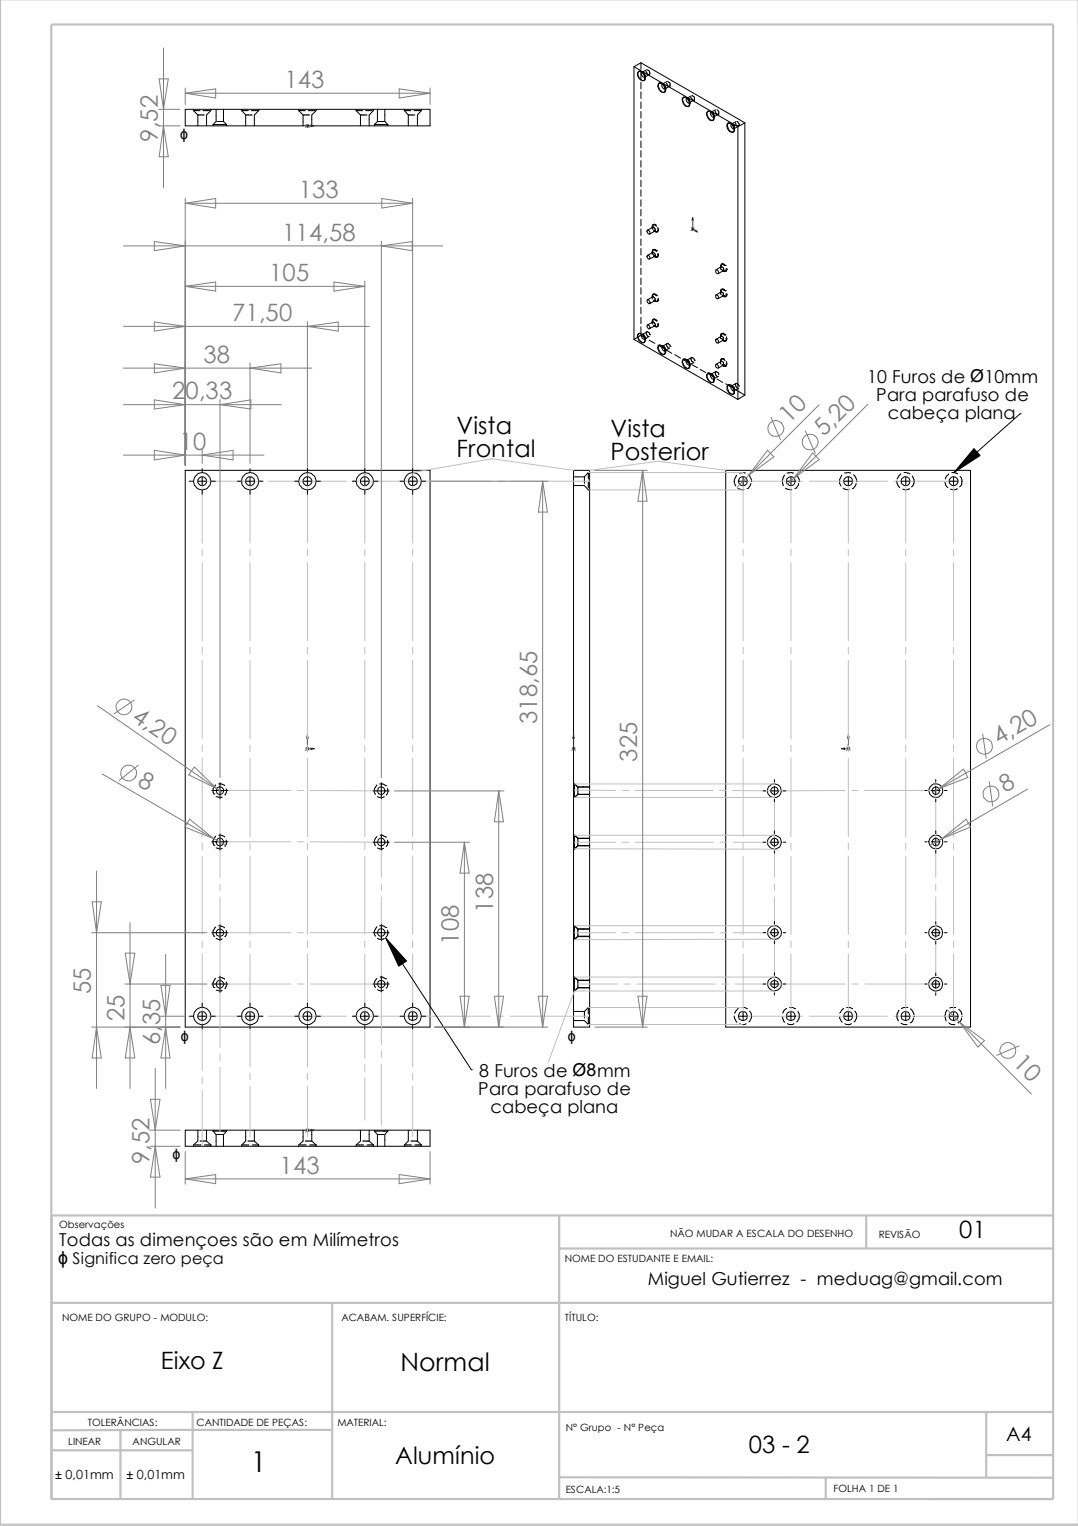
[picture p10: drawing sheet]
<svg xmlns="http://www.w3.org/2000/svg" width="210mm" height="297mm" viewBox="0 0 210 297" stroke-linecap="round" stroke-linejoin="round" font-family="sans-serif">
<g fill="none" stroke="#c0c0c0" stroke-width=".42">
<path d="M0 0v296.8h210M10 4.8h195.1v287h-195.1zM108.9 236.6v55.3M168.7 236.5v6.4M205.1 236.6h-195v55.3M10.1 253.6h195M64.7 253.6v38.3M108.9 243h96.2M10.3 274.9h194.8M23.5 278.4v13.2M37.2 278.3h27.4M37.5 274.9v17"/>
<path d="M37.5 278.3l-27.5 .1M192 274.8v12.8M10.2 282.3h27.3M108.9 287.6h96.2M160.8 287.6v4.2M192 283.2h13.1"/>
</g>
<g fill="none" stroke="#000" stroke-width=".19">
<path d="M123.4 13l20.3 11.7M123.4 13v53.1M124.2 14.1a.86 .86 0 0 1 1.3 .7 .54 .54 0 0 1-.2 .9 .54 .54 0 0 1-.8-.3l-.4-.8zM124.4 13.9a1.28 1.28 0 0 0 1 1.8l.2-.3v-.7l-.3-.5M124.4 13.9h.1M124.4 13.9h.6M124.8 12.2v1.3M124.8 14.1v1.3M124.8 16v1.3M124.8 17.9v1.3M124.8 19.8v1.3M124.8 12.2l-1.4 .8"/>
<path d="M124.8 12.2l20.2 11.7M125 13.9l.1 .2M125 13.9l.3 .3M125.1 14.1h.1M125.1 14.1l.2 .2M125.3 14.2l-.2-.1a.46 .46 0 0 0-.2 .4 .46 .46 0 0 0 .2 .4l.5 .1M125.4 14.5l.2 .5M125.5 15.6l-.2 .1M125.6 14.9v.1M125.9 13.6l-.8 .5M126.1 13.6a.72 .72 0 0 1 .4 .9h-.3l-.4-.6M126.4 14.5l-.8 .5"/>
<path d="M128.3 16.3a1.13 1.13 0 0 1 1.2 1.5 .67 .67 0 0 1-1.1-.3l-.3-.6zM128.3 16.2h.1M128.4 16.2a1.28 1.28 0 0 0 1 1.8l.2-.4v-.6l-.2-.5-.4-.1M128.4 16.2h.5M128.9 16.2l.1 .2M128.9 16.2l.3 .3M128.9 16.4a.64 .64 0 0 0 .6 .9M128.9 16.4l.3 .1M129 16.4h.1M129.2 16.5l.1 .1M129.4 16.8l.2 .5M129.4 17.9l-.1 .1"/>
<path d="M129.6 17.2l-.1 .1M129.9 15.9l-1 .5M130 15.9l.5 .4v.5h-.4l-.3-.6M130.4 16.8l-.9 .5M133.1 18.9a1.31 1.31 0 0 1 1 1.8 1.11 1.11 0 0 1-1.1-.6 1.11 1.11 0 0 1 .1-1.2zM133.1 18.9l-.1 .1M133.2 18.9h.1M133.2 18.9a1.08 1.08 0 0 0 .4 1.7l.5 .1M133.6 19l.6 .3 .2 .5M133.7 19.2a.56 .56 0 0 0 .5 .8M133.7 19.2h.2M133.8 19.1l.3 .3 .2 .6"/>
<path d="M134.4 19.8l-.1 .1M134.4 19.8v.4M134.6 18.7l-.9 .5M134.8 18.6l.4 .4v.5h-.3l-.4-.6M135.1 19.5l-.9 .5M36.1 21.3h47.6v3.2h-47.6zM37.7 21.3v.2M37.7 21.5h1.2M37.7 21.5l.8 .9M38.5 22.4v2.1M38.5 22.4h1.3M39.5 21.5h1.3"/>
<path d="M41.1 21.3v.2l-.9 .9v2.1M41.5 24.2v.3M41.5 24.2h1.3M42.1 21.3v2.4l-.6 .5M42.2 23.7h1.3M42.8 24.2h1.3M43.5 21.3v2.4M43.5 23.7l.6 .5M44.1 24.2v.3M47.1 21.3v.2M47.1 21.5h1.2M47.1 21.5l.7 .9"/>
<path d="M47.8 22.4v2.1M47.8 22.4h1.3M48.9 21.5h1.3M50.2 21.5h.1M50.4 21.3v.2l-.9 .9v2.1M58.2 21.3v.2M58.2 21.5h1.2M58.2 21.5l.8 .9M59 22.4v2.1M59 22.4h1.3M60 21.5h1.3M61.6 21.3v.2l-.9 .9v2.1"/>
<path d="M69.3 21.3v.2M69.3 21.5h1.3M69.3 21.5l.9 .9M70.2 22.4v2.1M70.2 22.4h1.3M71.2 21.5h1.3M72.7 21.3v.2l-.8 .9v2.1M72.9 24.2v.3M72.9 24.2h1.3M73.5 21.3v2.4l-.6 .5M73.7 23.7h1.2M74.3 24.2h1.2"/>
<path d="M74.9 21.3v2.4M74.9 23.7l.6 .5M75.5 24.2v.3M78.7 21.3v.2M78.7 21.5h1.3M78.7 21.5l.8 .9M79.5 22.4v2.1M79.5 22.4h1.3M80.6 21.5h1.3M81.9 21.5h.1M82 21.3v.2l-.7 .9v2.1M124.8 21.7v1.3"/>
<path d="M124.8 23.7v1.2M124.8 25.5v1.3M124.8 27.5v1.2M124.8 29.3v1.3M124.8 31.3v1.2M124.8 33.1v1.3M124.8 35.1v1.3M124.8 36.9v1.3M124.8 38.9v1.3M134 20.7h.1M134.2 20h.1M134.3 20l.1 .2"/>
<path d="M134.4 20.2l-.3 .5M137.6 22a.61 .61 0 0 1 .6-.3 .61 .61 0 0 1 .5 .5l.2 .2a.66 .66 0 0 1-.5 1.1 1.51 1.51 0 0 1-.8-1.5zM137.8 21.6v.1M137.9 21.6h.1M137.9 21.6a1.08 1.08 0 0 0 .4 1.7l.6 .1M138.3 21.7l.6 .3 .2 .5M138.4 21.9a.69 .69 0 0 0 .5 .9M138.4 21.9h.3M138.5 21.8l.4 .3 .1 .6M139 22.7l.1 .2M139 22.7l-.1 .1M139.1 22.9l-.3 .6"/>
<path d="M139.1 22.5l-.1 .1M139.1 22.5v.4M139.4 21.4l-1 .5M139.6 21.4l.4 .3-.1 .6-.5-.3-.1-.4M139.9 22.2l-1 .6M141.6 24.2a.84 .84 0 0 1 1.2 .6 .56 .56 0 0 1-.1 .9 .56 .56 0 0 1-.8-.3l-.3-.6zM141.8 23.9l-.1 .1M141.9 23.9h.1M141.9 23.9a1.08 1.08 0 0 0 .4 1.7l.4 .1 .3-.2v-1l-.3-.3M142.3 24l.4 .2M142.4 24.2a.69 .69 0 0 0 .5 .9M142.4 24.2h.3"/>
<path d="M142.5 24.1l.5 .7M142.8 25.7l-.1 .1M143 25l-.1 .1M143.3 23.7l-.9 .5M143.5 23.7l.4 .5-.1 .4-.5-.3-.1-.4M143.7 24.7v53.1M143.8 24.5l-.9 .6M145 23.9l-1.3 .8M145 23.9v53M124.8 40.8v1.2M124.8 42.7v1.3M124.8 44.6v1.2"/>
<path d="M124.8 46.5v1.3M124.8 48.4v1.2M124.8 50.3v1.3M124.8 52.2v1.3M124.8 54.1v1.3M124.8 56v1.3M124.8 57.9v1.3M124.8 59.8v1.3M126.1 44.8l.1-.1a.54 .54 0 0 1 .2 .9 .59 .59 0 0 1-.3-.8zM126.1 58.4a.45 .45 0 0 1 .4 .2 .45 .45 0 0 1-.1 .5 .59 .59 0 0 1-.3-.7zM126.2 49.6a.54 .54 0 0 1 .2 .9 .54 .54 0 0 1-.2-.9zM127 44.6h.1"/>
<path d="M127 44.3h.1M127 49.5h.1M127 49.2h.1M127 57.9h.1M127.1 44.1h.1M127.1 44.2l.4 .3v.4M127.1 57.8l.4 .2v.4M127.1 48.7l-.1 .8M127.1 44.2l-.1 .1M127.1 49.1l.4 .3 .1 .4h-.2M127.1 48.7v.3M127.1 57.4v.5"/>
<path d="M127.1 49.1l-.1 .1M127.1 48.7a.45 .45 0 0 1 .7 .1M127.1 57.8l-.1 .1M127.1 44.2l-1 .6M127.1 49.1l-1 .6M127.1 57.8l-1 .6M127.2 48.6l.6 .4M127.3 44.9l.6 .3M127.3 49.6l.2 .3M127.3 57.3l.5 .3M127.3 45l.2 .1M127.3 58.5l.2 .1"/>
<path d="M127.3 44.7l.2 .3M127.5 45l.4 .2M127.5 49.9l.5 .1M127.5 45l-1 .6M127.5 49.9l-1 .5M127.5 58.5l-1 .6M127.8 43.8l-.4-.2-.1 .1-.3 .3v.6M127.8 48.8h.1M127.8 57.5h.1M127.8 57.5l-.5-.3-.3 .3v.7M127.8 44.1l-.6-.4-.1 .4M128 44.3l.2 .6-.3 .3"/>
<path d="M128.1 44.6v.4M128.1 49.5v.4M128.1 58.2v.3l-.2 .2-.6-.3M128.1 49.3v.6M128.1 49.9l-.4 .2-.4-.3 .2 .2M128.2 58.1l-.1 .5-.3 .1-.4-.3M139.4 52.5a.42 .42 0 0 1 .5 .3 .42 .42 0 0 1-.2 .5l-.3-.4zM139.4 57.3a.52 .52 0 0 1 .4 .9 .52 .52 0 0 1-.4-.9zM140.3 52h.1M140.4 52.4h.1M140.4 57.3h.1M140.4 51.9l-.1 .1"/>
<path d="M140.4 51.9l.5 .3v.4M140.4 56.8l.5 .3v.4M140.4 56.8l-.1 .1M140.4 51.9l-1 .6M140.4 56.8l-1 .6M140.5 51.4l.6 .3M140.5 51.5v.5M140.6 52.6l.4 .3h.2M140.6 52.7l.3 .1M140.7 52.5l.5 .4M140.7 57.4l.4 .3h.3M140.8 52.7l-.9 .6"/>
<path d="M140.8 57.6l-.9 .5M140.9 52.6h.1M140.9 57.5h.1M141.1 51.7h.1M141.1 56.6h.1M141.1 56.6l-.6-.3-.2 .3 .1 .7M141.2 51.7h.1M141.2 56.6h.1M141.2 56.6l-.6-.4-.2 .5 .1 .2M141.2 51.7l-.6-.4-.3 .4 .1 .7M141.3 52.8h.1M141.4 52.3v.4l-.2 .2"/>
<path d="M141.4 57.2v.4a.45 .45 0 0 1-.8-.1l.3 .2M141.4 52.8l-.1 .1M141.4 57.7l-.1 .1M141.5 52.3l.1 .2-.2 .3M141.5 57.2l.1 .2-.2 .3M123.4 66.1l20.3 11.7M124.3 65a.93 .93 0 0 1 1.2 .8 .55 .55 0 0 1 0 .7 .55 .55 0 0 1-.7 .2 1.36 1.36 0 0 1-.5-1.7zM124.5 64.9h.1M124.5 64.9a1.05 1.05 0 0 0 .5 1.7l.1 .1a.43 .43 0 0 0 .5-.4v-.7l-.3-.5M124.8 61.8v1.2M124.8 63.6v1.7M124.8 65.3l-1.4 .8"/>
<path d="M124.8 65.3l1.1 .6M125 65l.3 .1M125.1 65.1l.3 .3 .2 .6M125.3 65.1h-.3a.57 .57 0 0 0 0 .6 .57 .57 0 0 0 .6 .3M125.3 66.7h.2M125.6 65.9v.1M125.9 64.6l-.8 .5M126 63.4l.2-.2a.54 .54 0 0 1 .2 .8l-.4-.4zM126.2 65.5h.1M126.4 66.2l1.1 .6M126.4 65.5l-.8 .5M126.5 65.1h.1"/>
<path d="M126.5 65.1l-.1-.3-.4-.3-.2 .5 .4 .5M127 63h.1M127 62.8h.1M127.1 62.7l.4 .2v.5M127.1 62.7l-.1 .1M127.1 62.7l-1 .6M127.3 63.4l.2 .1M127.5 63.4l-1 .6M127.8 62.4h.1M127.8 62.5l-.6-.3-.2 .2v.6M127.8 62.4l-.5-.3-.2 .2v.5M128.1 63v.4l-.2 .2-.6-.2"/>
<path d="M128.1 67.2l1.1 .6M128.2 62.9l-.1 .6-.3 .1-.4-.3M128.3 67.3h.1a1.09 1.09 0 0 1 1.1 1.1 .5 .5 0 0 1-.3 .6 .5 .5 0 0 1-.7-.3 1.07 1.07 0 0 1-.2-1.4zM128.4 67.2l-.1 .1M128.4 67.2h.1M128.4 67.2a1.08 1.08 0 0 0 .5 1.7h.5M128.9 67.3l.5 .2 .2 .4v.7l-.2 .3M128.9 67.4a.56 .56 0 0 0 .6 .9M128.9 67.4h.3M129 67.3l.4 .4 .2 .6M129.3 68.9h.1M129.6 68.2l-.1 .1"/>
<path d="M129.7 68.1l1.1 .7M129.9 66.9l-1 .5M130 67.7h.1M130.4 67.8l-.9 .5M130.5 67.4h.1M130.5 67.4l-.1-.3-.4-.3-.2 .5 .2 .4M131.4 69l1.1 .7M132.9 70.1a.6 .6 0 0 1 1 .4 .75 .75 0 0 1 0 1.2 1.24 1.24 0 0 1-1-1.6zM133.1 69.9l-.1 .1 1.1 .6M133.7 70.1a.69 .69 0 0 0 .5 1M133.7 70.1h.2M133.8 70h.1"/>
<path d="M133.8 70l.3 .4M134.1 70.5l.2 .5M134.1 71.7h-.1M134.3 71l.1 .2M134.3 71l-.1 .1M134.4 70.8l-.3-.6-.7-.3a.62 .62 0 0 0-.5 .4 .62 .62 0 0 0 .2 .7l.3 .5 .5 .2h.2M134.4 71.2l-.3 .5M134.4 70.8l-.1 .1M134.4 70.8v.4M134.6 69.6h.3l.3 .5M134.6 69.6l-.1 .4 .4 .5M134.6 69.6l-.9 .5"/>
<path d="M134.7 71l1.1 .6M134.9 70.5h.1M135.1 70.6l-.9 .5M135.2 70.1h.1M136.3 71.9l1.1 .6M137.7 72.8a.6 .6 0 0 1 1 .4 .86 .86 0 0 1 0 1.3 1.24 1.24 0 0 1-1-1.7zM137.8 72.7h.1M137.8 72.7a1.28 1.28 0 0 0 1.1 1.8l.2-.6M137.8 72.7h.5M138 72.8l1.1 .6M138.3 72.7l.2 .1M138.3 72.7l.4 .2"/>
<path d="M138.4 72.8a.64 .64 0 0 0 .5 1M138.4 72.8l.3 .1M138.5 72.8h.1M138.5 72.8l.4 .3 .2 .4M138.7 72.9l.2 .2M138.9 73.3l.1 .5M138.9 74.4l-.1 .1M138.9 73.8h.1M139 73.8l.1 .1M139.1 73.5l-.1 .2M139.1 73.5v.4M139.4 72.3l.5 .3 .1 .3"/>
<path d="M139.4 72.3l-.1 .5 .3 .5M139.4 72.3l-1 .5M139.4 70.9a.47 .47 0 0 1 .4 .8 .45 .45 0 0 1-.4-.3 .45 .45 0 0 1 0-.5zM139.4 66a.52 .52 0 0 1 .4 .8 .52 .52 0 0 1-.4-.8zM139.6 73.3h.1M139.6 73.8l1.1 .7M139.9 73.3l-1 .5M140.3 70.5l.2-.2 .3 .2 .1 .5M140.4 65.9h.1M140.4 65.4h.1M140.4 65.5h.2l.3 .2-.1 .5M140.4 65.5l-.1 .1"/>
<path d="M140.4 65.5l-1 .6M140.5 69.9l.5 .1 .1 .2M140.5 69.8l-.2 .3 .1 .8M140.6 66l.4 .3h.4M140.6 71.1l.3 .1M140.8 66.2l-.9 .5M140.8 71.1l-.9 .6M140.9 71h.1M141.1 69.9l-.2-.1a.47 .47 0 0 0-.5 .6l-1 .5M141.1 65.2h.1M141.1 65.1h.1M141.1 65.2l-.3-.2h-.3l-.2 .2 .1 .7"/>
<path d="M141.1 65.1l-.2-.2a.44 .44 0 0 0-.5 .5M141.3 74.7l1.1 .7M141.4 65.8v.4a.45 .45 0 0 1-.8 0l.3 .1M141.4 70.8v.3l-.2 .2-.4-.1-.2-.2M141.4 70.4l.2 .4-.2 .4h-.4l-.3-.2M141.5 65.6l.1 .4-.3 .4M141.6 75a.99 .99 0 0 1 1.3 1.1 .5 .5 0 0 1-.2 .6 .5 .5 0 0 1-.6-.1 1.17 1.17 0 0 1-.5-1.6zM141.7 75h.1M141.8 75a1.3 1.3 0 0 0 .9 1.7M141.8 75h.5M142.3 75l.2 .1M142.3 75l.4 .2"/>
<path d="M142.4 75.1a.64 .64 0 0 0 .5 1M142.4 75.1h.2l.4 .5v1l-.3 .1M142.5 75.1h.1M142.5 75.1l.2 .1M142.7 75.2v.2M142.7 75.4h.1M142.8 75.6l.2 .2M142.8 76.7h-.1M142.9 76.1h.1M142.9 75.7l2.1 1.2M143.3 74.6l.5 .3 .1 .3M143.3 74.6l-.1 .3 .3 .6"/>
<path d="M143.3 74.6l-.9 .5M143.8 75.6l-.9 .5M145 76.9l-1.3 .9M36.1 91.6h47.6v108.3h-47.6zM36.8 93.7h.9M38.5 93.7h1.7M39.4 91.2v.8M39.4 92.8v1.7M39.4 95.4v.8M41.1 93.7h.8M46.2 93.7h.9M47.8 93.7h1.7"/>
<path d="M48.7 91.2v.8M48.7 92.8v1.7M48.7 95.4v.8M50.4 93.7h.8M57.4 93.7h.8M59 93.7h1.7M59.9 91.2v.8M59.9 92.8v1.7M59.9 95.4v.8M61.6 93.7h.8M68.6 93.7h.7M70.2 93.7h1.7"/>
<path d="M71 91.2v.8M71 92.8v1.7M71 95.4v.8M72.7 93.7h.9M77.9 93.7h.8M79.5 93.7h1.7M80.3 91.2v.8M80.3 92.8v1.7M80.3 95.4v.8M82 93.7h.9M111.7 91.6h3.1v108.3h-3.1zM111.7 94.5h2.1l.8 .9h.2"/>
<path d="M111.7 92.8h2.1M113.8 92.8v1.3M114.6 92h.2M114.6 92v1.2M114.6 93.7v1.2M114.6 92l-.8 .8M141.3 91.6h47.7v108.3h-47.7zM142.9 93.7h.1M143.4 92.5l-.4 .8v.8l.3 .5M143.7 95l.6 .3h.6M143.8 93.7h1.7M143.9 92.1h1.2"/>
<path d="M144.7 92.8v1.7M145.7 92.4l.3 .3 .3 .8M146.2 94.1a1.4 1.4 0 0 1-.7 1M146.3 93.7h.1M152.7 92.5a1.72 1.72 0 0 0-.1 2M152.9 95l.7 .3h.6M153.2 93.7h1.7M153.2 92.1h1.3M154 92.8v1.7M155 92.4l.3 .3 .3 .8M155.5 94.1a1.4 1.4 0 0 1-.7 1M155.6 93.7h.1"/>
<path d="M163.9 92.5l-.4 .8v.8l.2 .5M164.2 95l.6 .3h.6M164.3 93.7h1.6M164.4 92.1h1.2M165.2 92.8v1.7M166.2 92.4l.3 .3 .3 .8M166.7 94.1a1.4 1.4 0 0 1-.8 1M166.8 93.7h.1M174.6 93.7h.1M174.7 93.8v.3l.5 .8M175.4 92.2l-.7 1M175.5 93.7h1.6"/>
<path d="M176 92l1.2 .2M176.4 92.8v1.7M177 95.1l-.6 .3-.6-.2M177.6 92.7a1.38 1.38 0 0 1-.1 2.1M178 93.7h.1M184 93.8l.1 .6 .5 .5M184.7 92.2l-.4 .5-.2 .5M184.8 93.7h1.7M185.3 92l1.2 .2M185.7 92.8v1.7M186.4 95.1l-.7 .3-.6-.2M186.9 92.7a1.41 1.41 0 0 1 0 2.1"/>
<path d="M187.3 93.7h.1M198.6 80.5h.1M198.6 80.5l-12.8 11.5M41.2 153.9h3.2M41.7 154.5h.1M42 152.8l-.5 .7v.7l.2 .3M42.1 155.1l.7 .1 .5-.1M42.6 152.6h.5l.7 .3M42.8 152.3v3.2M44 153.5a1.03 1.03 0 0 1-.2 1.2M72.6 154h3.2M73.4 152.8a1.46 1.46 0 0 0-.3 1.8"/>
<path d="M73.5 155.1l.3 .1h.7l.3-.1M73.9 152.6h.6l.6 .3M74.3 152.3v3.2M75.1 152.9h.1M75.4 153.4a1.08 1.08 0 0 1-.2 1.3M111.7 152.6h.1M111.7 155.2h.1M111.8 152.6v1.3M111.8 154v1.2M111.8 152.6l.7 .6M112.5 153.2v1.4M112.5 154.6l-.7 .6"/>
<path d="M112.5 153.2h2.3M112.5 154.6h2.3M148.6 154h.5M149.9 154h1.7M150.8 151.8v.5M150.8 153.1v1.7M150.8 155.6v.5M152.5 154h.5M180.1 153.9h.4M181.4 153.9h1.6M182.2 151.8v.5M182.2 153v1.7"/>
<path d="M182.2 155.6v.5M183.9 153.9h.5M41.2 163.9h3.2M41.7 164.5h.1M42 162.8a1.37 1.37 0 0 0-.3 1.7M42.1 165l.7 .2 .5-.1M42.6 162.6h.5l.7 .3M42.8 162.3v3.2M44 163.5a1.03 1.03 0 0 1-.2 1.2M72.6 163.9h3.2M73.4 162.8a1.32 1.32 0 0 0-.3 1.8M73.5 165a.94 .94 0 0 0 1.2 .1"/>
<path d="M74 162.6h.5l.6 .3M74.3 162.4v3.1M74.3 179.9v3.2M75.1 162.9h.1M75.4 163.5a.99 .99 0 0 1-.2 1.2M111.7 162.6h.1M111.7 165.3h.1M111.8 162.6v1.3M111.8 163.9v1.4M111.8 162.6l.7 .6M112.5 164.6l-.8 .6M112.5 163.2v1.4"/>
<path d="M112.5 163.2h2.3M112.5 164.6h2.3M112.5 164.6l-.7 .7M148.6 163.9h.5M149.9 163.9h1.7M150.8 161.7v.5M150.8 163.1v1.7M150.8 165.6v.5M150.8 179.4v.5M152.5 163.9h.5M180.1 163.9h.4M181.4 163.9h1.6"/>
<path d="M182.2 161.7v.5M182.2 163.1v1.6M182.2 165.6v.5M182.2 179.4v.5M183.9 163.9h.5M36.8 197.8h.9M38.5 197.8h1.7M39.4 195.3v.8M39.4 197v1.7M39.4 199.4v.9M41.1 197.8h.8M41.2 191.5h3.2"/>
<path d="M41.2 181.6h3.2M41.7 192.2h.1M41.7 182.2h.1M42 180.5a1.63 1.63 0 0 0-.3 1.7M42 190.4a1.63 1.63 0 0 0-.3 1.8M42.1 192.7l.7 .2h.3l.2-.2M42.1 182.7a.94 .94 0 0 0 1.2 0M42.6 190.3a1.13 1.13 0 0 1 1.1 .3M42.6 180.2l.7 .2 .4 .2M42.8 180v3.1M42.8 190v3.2M44 191.1a1.14 1.14 0 0 1-.2 1.3"/>
<path d="M44 181.1a.99 .99 0 0 1-.2 1.2M46.2 197.8h.9M47.8 197.8h1.7M48.7 195.3v.8M48.7 197v1.7M48.7 199.4v.9M50.4 197.8h.8M57.4 197.8h.8M59 197.8h1.7M59.9 195.3v.8M59.9 197v1.7M59.9 199.4v.9"/>
<path d="M61.6 197.8h.8M68.6 197.8h.7M70.2 197.8h1.7M71 195.3v.8M71 197v1.7M71 199.4v.9M72.6 191.5h3.2M72.6 181.6h3.2M72.7 197.8h.9M73.4 180.4a1.46 1.46 0 0 0-.3 1.8M73.4 190.4a1.32 1.32 0 0 0-.3 1.8M73.5 192.6a.94 .94 0 0 0 1.2 .1"/>
<path d="M73.5 182.7l.3 .1h.7l.3-.1M73.9 180.2h.6l.6 .3M74 190.2h.5l.6 .3M74.3 190v3.1M75.1 190.5h.1M75.1 180.5h.1M75.1 182.6l16.7 25.6M75.4 191.1a.99 .99 0 0 1-.2 1.2M75.4 181a1.08 1.08 0 0 1-.2 1.3M77.9 197.8h.8M79.5 197.8h1.7M80.3 195.3v.8"/>
<path d="M80.3 197v1.7M80.3 199.4v.9M82 197.8h.9M111.7 192.9h.1M111.7 190.2h.1M111.7 180.2h.1M111.7 182.9h.1M111.7 198.7h2.1l.8 .7h.2M111.7 196.9h2.1M111.8 180.3v1.3M111.8 181.6v1.3M111.8 190.3v1.2"/>
<path d="M111.8 191.6v1.3M111.8 180.2l.7 .7h2.3M111.8 190.2l.7 .7h2.3M111.8 190.2l.7 .6M111.8 180.2l.7 .6M112.5 192.3h2.3M112.5 182.3h2.3M112.5 180.8v1.5M112.5 190.8v1.5M112.5 182.3l-.7 .6M112.5 192.3l-.7 .6M112.5 190.8h2.3"/>
<path d="M112.5 180.8h2.3M113.8 196.9v1.2M114.6 199.2h.1M114.6 196.1h.2M114.6 196.1v1.3M114.6 198v1.2M114.6 196.1l-.8 .8M114.8 182.2h-2.3l-.8 .6M114.8 192.2h-2.3l-.7 .7M142.9 197.8h.1M143 197.9v.2l.5 .9M143.8 196.3l-.8 .9"/>
<path d="M143.8 197.8h1.7M144 199.2l.3 .2h.7l.3-.2M144.4 196.1h.6l.5 .3M144.7 197v1.7M144.7 199.4v.1M146 196.8a1.42 1.42 0 0 1-.2 2.1M146.3 197.8h.1M148.6 191.5h.5M148.6 181.6h.5M149.9 191.5h1.7M149.9 181.6h1.7M150.8 180.7v1.7"/>
<path d="M150.8 183.2v.5M150.8 189.3v.6M150.8 190.7v1.7M150.8 193.2v.5M152.3 197.9l.5 1.1M152.5 191.5h.5M152.5 181.6h.5M153.2 196.3l-.5 .4-.3 .5M153.2 197.8h1.7M153.3 199.2l.3 .2h.7l.3-.2M153.8 196.1h.5l.6 .3M154 197v1.7"/>
<path d="M154 199.4v.1M155.4 196.9a1.45 1.45 0 0 1-.3 2M155.6 197.8h.1M163.5 197.9v.2l.5 .9M164.3 196.3l-.8 .9M164.3 197.8h1.6M164.5 199.2l.3 .2h.7l.3-.2M164.8 196.1h.7l.5 .3M165.2 197v1.7M165.2 199.4v.1M166.5 196.8a1.42 1.42 0 0 1-.2 2.1M166.8 197.8h.1"/>
<path d="M174.6 197.8h.1M175 196.6a1.87 1.87 0 0 0-.1 2.1M175.4 199.2l.5 .2h.7M175.5 197.8h1.6M176.4 197v1.7M176.4 199.4v.1M176.8 196.1h-.9l-.4 .2M177.3 196.4l.3 .3 .4 .8M177.9 198.1a.93 .93 0 0 1-.7 1M178 197.8h.1M180.1 191.5h.4M180.1 181.6h.4"/>
<path d="M181.4 191.5h1.6M181.4 181.6h1.6M182.2 180.7v1.7M182.2 183.2v.6M182.2 189.4v.5M182.2 190.7v1.7M182.2 193.2v.5M183.9 191.5h.5M183.9 181.6h.5M184.4 196.6l-.1 .1a2.19 2.19 0 0 0-.1 2M184.7 199.1l.6 .3h.6M184.8 197.8h1.7"/>
<path d="M185.7 197v1.7M185.7 199.4v.1M186.1 196.1l-1.2 .1M186.7 196.5a1.2 1.2 0 0 1 .6 1M187.2 198.1a.93 .93 0 0 1-.7 1M187.3 197.8h.1M36.1 220h47.6v3.1h-47.6zM38.5 220v2.1l-.8 .8v.2M40.2 220v2.1M41.5 220v.2M44.1 220v.2M47.8 220v2.1l-.7 .8v.2"/>
<path d="M49.5 220v2.1M59 220v2.1l-.8 .8v.2M60.7 220v2.1M70.2 220v2.1l-.9 .8v.2M71.9 220v2.1M72.9 220v.2M75.5 220v.2M79.5 220v2.1l-.8 .8v.2M81.3 220v2.1M91.8 208.2h.1M37.8 222.9h1.3M38.9 222.1h1.3"/>
<path d="M39.8 222.9h1.3M40.2 222.1l.9 .8M41.1 222.9v.2M41.5 220.2h1.3M41.5 220.2l.6 .6M42.1 220.8h1.2M42.1 220.8v2.3M42.8 220.2h1.3M43.3 220.2h.1M44.1 220.2l-.6 .6v2.3M47.2 222.9h1.2M48.3 222.1h1.2"/>
<path d="M49.1 222.9h1.3M49.5 222.1l.9 .8M50.4 222.9v.2M58.3 222.9h1.3M59.4 222.1h1.3M60.3 222.9h1.3M60.7 222.1l.9 .8M61.6 222.9v.2M69.5 222.9h1.3M70.6 222.1h1.3M71.5 222.9h1.2M71.9 222.1l.8 .8"/>
<path d="M72.7 222.9v.2M72.9 220.2h1.3M72.9 220.2l.6 .6M73.5 220.8h1.3M73.5 220.8v2.3M74.3 220.2h1.2M74.8 220.2h.1M75.5 220.2l-.6 .6v2.3M78.8 222.9h1.3M80 222.1h1.3M80.8 222.9h1.2M81.3 222.1l.7 .8"/>
<path d="M82 222.9v.2"/>
<circle cx="39.4" cy="93.6" r=".86"/>
<circle cx="39.4" cy="93.7" r="1.7"/>
<circle cx="48.7" cy="93.6" r=".86"/>
<circle cx="48.7" cy="93.7" r="1.69"/>
<circle cx="59.8" cy="93.6" r=".86"/>
<circle cx="59.9" cy="93.7" r="1.69"/>
<circle cx="71" cy="93.7" r="1.67"/>
<circle cx="71" cy="93.6" r=".86"/>
<circle cx="80.4" cy="93.7" r=".89"/>
<circle cx="80.4" cy="93.7" r="1.66"/>
<circle cx="144.6" cy="93.7" r=".89"/>
<circle cx="154" cy="93.7" r=".86"/>
<circle cx="165.1" cy="93.7" r=".89"/>
<circle cx="176.3" cy="93.7" r=".89"/>
<circle cx="185.7" cy="93.7" r=".86"/>
<circle cx="42.8" cy="153.9" r=".73"/>
<circle cx="74.2" cy="153.9" r=".73"/>
<circle cx="150.8" cy="153.9" r="1.36"/>
<circle cx="150.8" cy="153.9" r=".73"/>
<circle cx="182.2" cy="153.9" r="1.36"/>
<circle cx="182.2" cy="153.9" r=".73"/>
<circle cx="42.8" cy="163.9" r=".73"/>
<circle cx="74.2" cy="163.9" r=".73"/>
<circle cx="150.8" cy="163.9" r="1.33"/>
<circle cx="150.8" cy="163.9" r=".73"/>
<circle cx="182.2" cy="163.9" r="1.36"/>
<circle cx="182.2" cy="163.9" r=".73"/>
<circle cx="39.3" cy="197.8" r="1.67"/>
<circle cx="39.4" cy="197.8" r=".86"/>
<circle cx="42.8" cy="191.6" r=".73"/>
<circle cx="42.8" cy="181.6" r=".71"/>
<circle cx="48.7" cy="197.8" r=".86"/>
<circle cx="48.7" cy="197.7" r="1.66"/>
<circle cx="59.8" cy="197.8" r="1.67"/>
<circle cx="59.8" cy="197.8" r=".86"/>
<circle cx="71" cy="197.8" r=".86"/>
<circle cx="71.1" cy="197.8" r="1.66"/>
<circle cx="74.2" cy="191.5" r=".71"/>
<circle cx="74.2" cy="181.5" r=".73"/>
<circle cx="80.4" cy="197.8" r="1.66"/>
<circle cx="80.4" cy="197.8" r=".89"/>
<circle cx="144.7" cy="197.8" r=".89"/>
<circle cx="150.8" cy="181.6" r="1.33"/>
<circle cx="150.8" cy="191.5" r="1.33"/>
<circle cx="150.8" cy="181.5" r=".73"/>
<circle cx="150.8" cy="191.5" r=".71"/>
<circle cx="154" cy="197.8" r=".86"/>
<circle cx="165.2" cy="197.8" r=".87"/>
<circle cx="176.3" cy="197.8" r=".87"/>
<circle cx="182.2" cy="181.6" r="1.33"/>
<circle cx="182.2" cy="191.5" r="1.33"/>
<circle cx="182.2" cy="191.6" r=".73"/>
<circle cx="182.3" cy="181.6" r=".71"/>
<circle cx="185.7" cy="197.8" r=".86"/>
</g>
<g fill="#00f" stroke="#00f" stroke-width=".19">
<path d="M60.5 145.6l.7 .1-.7 .2z"/>
<path d="M59.9 143l.1 .7h-.3z"/>
<path d="M163.8 145.7l.7-.1v.3z"/>
<path d="M165.2 143l.2 .7h-.4z"/>
<path d="M60.5 219.8l.7 .2-.7 .2z"/>
<path d="M111.7 143l.1 .7h-.3z"/>
<path d="M60.5 24.3l.7 .2-.7 .2z"/>
<path d="M135.5 44.7l.3 .5-.5-.2z"/>
<path d="M134.9 42.4l.1 .5h-.3z"/>
</g>
<g fill="none" stroke="#00f" stroke-width=".19">
<path d="M59.6 24.5h1.6M59.6 24.2l.6 .6M59.9 24.5h.1M59.9 24.2v.6M60.1 24.2l-.6 .6M134.6 44.6h.6M134.6 44.3l.6 .6M134.9 44.6l.9 .6M134.9 42.4v2.5M135.1 44.3l-.6 .6M59.6 145.7h1.6M59.6 145.5l.6 .6"/>
<path d="M59.9 143v3.1M60.1 145.5l-.6 .6M111.4 145.7h.6M111.4 145.5l.6 .6M111.7 145.7h.1M111.7 143v3.1M111.9 145.5l-.6 .6M163.8 145.7h1.7M164.9 145.5l.6 .6M165.2 143v3.1M165.4 145.5l-.6 .6M59.6 220h1.6"/>
<path d="M59.6 219.7l.6 .6M59.9 220h.1M59.9 219.7v.6M60.1 219.7l-.6 .6"/>
</g>
<g fill="none" stroke="#c0c0c0" stroke-width=".19">
<path d="M48.4 93.7h-9v12M48.7 93.7v12M49.7 93.7h1.3M52.2 93.7h15.3M59.9 93.7v12M68.7 93.7h1.3M71 93.7v12M71.3 93.7h24.4M80.3 93.7v12M95.7 89.3l16 2.3M95.9 89.3l-15.6 2.7M96.9 93.7h1.3"/>
<path d="M99.5 93.7h15.3M114.6 92h30.1M114.8 91.6l13.4-1.8 13.1 1.8M114.8 95.4h29.9M153.8 93.7h-9.1v12M154 93.7v12M155 93.7h1.3M157.6 93.7h15.2M165.2 93.7v12M174.1 93.7h1.2M176.4 93.7v12M176.6 93.7h9.1v12"/>
<path d="M39.4 107v1.2M39.4 109.5v15.2M48.7 107v1.2M48.7 109.5v15.2M59.9 107v1.2M59.9 109.5v15.2M71 107v1.2M71 109.5v15.2M80.3 107v1.2M80.3 109.5v15.2M144.7 107v1.2M144.7 109.5v15.2"/>
<path d="M154 107v1.2M154 109.5v15.2M165.2 107v1.2M165.2 109.5v15.2M176.4 107v1.2M176.4 109.5v15.2M185.7 107v1.2M185.7 109.5v15.2M39.4 126v1.3M39.4 128.6v15.2M48.7 126v1.3M48.7 128.6v15.2"/>
<path d="M59.9 126v1.3M59.9 128.6v15.2M71 126v1.3M71 128.6v15.2M80.3 126v1.3M80.3 128.6v15.2M144.7 126v1.3M144.7 128.6v15.2M154 126v1.3M154 128.6v15.2M165.2 126v1.3M165.2 128.6v15.2"/>
<path d="M176.4 126v1.3M176.4 128.6v15.2M185.7 126v1.3M185.7 128.6v15.2M39.4 145.1v1.2M39.4 147.6v15.2M48.7 145.1v1.2M48.7 147.6v15.2M56.6 153.9h-13.8v16.9M57.9 153.9h1.2M59.9 145.1v1.2M59.9 147.6v15.2"/>
<path d="M60.4 153.9l13.8 .1M71 145.1v1.2M71 147.6v15.2M74.3 154v16.8M80.3 145.1v1.2M80.3 147.6v15.2M111.8 153.8l8.1 .1M111.8 152.6h39M111.8 155.2h39M121.2 153.9h1.2M123.7 153.9h15.2M140.1 153.9h1.3"/>
<path d="M142.7 153.9l8.1 .1M144.7 145.1v1.2M144.7 147.6v15.2M150.8 154v16.8M154 145.1v1.2M154 147.6v15.2M164.6 153.9l-13.8 .1M165.2 145.1v1.2M165.2 147.6v15.2M165.9 153.9h1.1M168.3 153.9h13.9v16.9M176.4 145.1v1.2"/>
<path d="M176.4 147.6v15.2M185.7 145.1v1.2M185.7 147.6v15.2M39.4 164.1v1.3M39.4 166.7v15.2M42.8 172.1v1.2M42.8 174.6v29.3M42.8 163.9h13.8M48.7 164.1v1.3M48.7 166.7v15.2M57.9 163.9h1.2M59.9 164.1v1.3"/>
<path d="M59.9 166.7v15.2M60.4 163.9h13.9M71 164.1v1.3M71 166.7v15.2M74.3 172.1v1.2M74.3 174.6v28.7M80.3 164.1v1.3M80.3 166.7v15.2M111.8 163.9h8.1M111.8 165.2l39 .1M111.8 162.6h39M121.2 163.9h1.2"/>
<path d="M123.7 163.9h15.2M140.2 163.9h1.3M142.7 163.9h8.1M144.7 164.1v1.3M144.7 166.7v15.2M150.8 172.1v1.2M150.8 174.6v16.9M154 164.1v1.3M154 166.7v15.2M165.2 164.1v1.3M165.2 166.7v15.2M176.4 164.1v1.3"/>
<path d="M176.4 166.7v15.2M182.2 172.1v1.2M182.2 174.6v16.9h-13.8M185.7 164.1v1.3M185.7 166.7v15.2M39.4 197.8h9M39.4 183.2v1.2M39.4 185.7v22.7M42.8 181.6h13.8M42.8 191.5h13.8M48.7 183.2v1.2M48.7 185.7v21.9"/>
<path d="M49.7 197.8h1.3M52.2 197.8h15.3M57.9 181.6h1.3M57.9 191.5h1.3M59.9 183.2v1.2M59.9 185.7v21.9M60.5 181.6h13.8M60.5 191.5h13.8M68.7 197.8h1.3M71 183.2v1.2M71 185.7v20.3M71.3 197.8h24.2"/>
<path d="M80.3 183.2v1.2M80.3 185.7v21.9M96.8 197.8h1.2M99.3 197.8h15.3M111.8 181.6h8.1M111.8 190.2h39M111.8 180.2h39M112.5 191.5h7.7M114.6 199.4h30.1M114.6 196.1h30.1M121.2 181.6h1.2M121.5 191.5h1.3"/>
<path d="M123.7 181.6h15.2M124 191.5h15.3M140.2 181.6h1.3M140.5 191.5h1.3M142.7 181.6h8.1M143.1 191.5h21.5M144.7 185.7v12.1h9.1M144.7 183.2v1.2M150.8 192.9h-39l-5 13.9M150.8 182.8l-39 .1M154 183.2v1.2M154 185.7v12.1"/>
<path d="M155 197.8h1.3M157.6 197.8h15.2M165.2 183.2v1.2M165.2 185.7v12.1M165.9 191.5h1.2M174.1 197.8h1.2M176.4 183.2v1.2M176.4 185.7v12.1M185.7 183.2v1.2M185.7 185.7v12.1h-9.1M39.4 209.7v1.2M39.4 212.2v10.7"/>
<path d="M42.8 205.2v1.2M42.8 207.7v12.5M48.7 208.9v1.3M48.7 211.4v9.9M59.9 208.9v1.3M59.9 211.4v9.9M71 207.3v1.3M71 209.8v8.2M74.3 204.6v1.3M74.3 207.1v11.9M80.3 208.9v1.3M80.3 211.4v9.9"/>
</g>
<g fill="none" stroke="#808080" stroke-width=".19">
<path d="M31 15.4h1.8l-1 5.9zM31.8 9.3v27.2M36.1 17.1v3.2M36.1 18.1l5.9-.8v1.8zM36.1 18.1h47.6M77.7 17.3l6 .8-6 1zM83.7 17.1v3.2M30.9 21.3h4.2M30.9 24.5h4.2M31.8 24.5l1 6h-1.8zM36.1 38.6v51.9M36.1 39.6l5.9-1v1.9z"/>
<path d="M36.1 39.6h44.2M74.3 38.6l6 1-6 .9zM80.3 38.6v54.1M24 47.9h62.2M30.1 47l6 .9-6 .9zM36.1 55.7h34.9M36.1 55.7l5.9-.8v1.8zM65 54.9l6 .8-6 1zM71 54.7v38M74.3 46.9v104.5M74.3 47.9l6-.9v1.8zM24 63.5h47.9"/>
<path d="M24 71.7h36.7M24 78.8h30.8M30.1 62.7l6 .8-6 1zM30.1 70.8l6 .9-6 .9zM30.1 77.8l6 1-6 .8zM42.8 77.8v73.5M42.8 78.8l6.1-1v1.8zM48.7 70.6v19.6M48.7 71.7l6-.9v1.8zM59.9 62.6v30.1M59.9 63.5l6-.8v1.8zM159.5 78.8l-13.7 13.7"/>
<path d="M169 78.7l-14.4 14.4M24 88.6h27.4M30.1 87.7l6 .9-6 .9zM39.4 88.6l6-.9v1.8zM39.4 87.6v2.6M83.9 93.7h22.8M105.7 93.7l.9 6h-1.8zM105.7 93.7v106.2M115.8 91.6h10.3M125.1 91.6v108.3M125.1 91.6l.9 6h-1.8zM145.8 92.5l-2.3 2.4"/>
<path d="M149.4 87.7l1.3 1.2-4.9 3.6zM150.1 81.2l1.9 4.4M154.6 93.1l-1.3 1.2M156.8 83.8l1.9 4.5M158.2 88.2l1.3 1.2-4.9 3.7zM19 137.4l23.2 16.1M26.2 136.3l-4 2.7M19.9 150.7l21.8 12.6M26.9 149l-3.7 2.9M36.9 159.5l4.8 3.8-5.7-2.3zM37.8 149.3l4.4 4.2-5.5-2.7zM42.2 153.5l1.2 .8"/>
<path d="M76.8 154h21.3M97.1 154l.9 6h-1.7zM97.1 154v45.9M182.8 153.5l4.8-3.8 .9 1.6zM182.8 153.5l-1.2 .8M191.3 142.9l.7 4.7M192.6 152.2l.7 4.7M200.1 153.6l-16.7 9.7M204.4 141.1l-21.6 12.4M17.9 175.5h1.8l-.9 6.1zM18.8 169.5v42.4M25.3 179.6v32.3"/>
<path d="M41.7 163.3l2.2 1.2M76.8 163.9h14.6M90.4 163.9v36M90.4 163.9l1 6.1h-1.8zM183.4 163.3l4.7-3.8 .9 1.5zM183.4 163.3l-2.4 1.2M17.9 199.9h17.2M17.9 181.6h22.4M18.8 199.9l.9 6h-1.8zM24.3 191.5h16M24.4 185.5h1.8l-.9 6zM25.3 199.9l.9 6h-1.8z"/>
<path d="M31.2 197.8h4.7M31.3 191.8h1.8l-.8 6zM32.3 185.8v26.1M32.3 199.9l.8 6h-1.8zM84.7 199.9h22M89.6 193.9h1.8l-1 6zM96.3 193.9h1.7l-.9 6zM104.8 193.9h1.8l-.9 6zM115.8 199.9h10.3M124.2 193.9h1.8l-.9 6zM184.5 196.6l16.3 16.4M186.9 199l4.8 3.6-1.3 1.2z"/>
<path d="M29.2 220h5.9M29.3 214h1.9l-1 6zM30.2 208v27.1M198.5 203.6l-4.4 1.8M29.2 223.1h5.9M30.2 223.1l1 6h-1.9zM36.1 224.1v6.4M36.1 229.5l5.9-.9v1.8zM36.1 229.5h47.6M77.7 228.6l6 .9-6 .9zM83.7 224.1v6.4"/>
<circle cx="151" cy="83.4" r="1.54"/>
<circle cx="157.7" cy="86" r="1.54"/>
<circle cx="24.1" cy="137.6" r="1.54"/>
<circle cx="25" cy="150.5" r="1.56"/>
<circle cx="191.7" cy="145.2" r="1.57"/>
<circle cx="192.9" cy="154.6" r="1.57"/>
<circle cx="196.2" cy="204.5" r="1.58"/>
</g>
<path d="M189.7 87.3l1.1 1.4-5 3.3zM75.1 182.6l4.1 4.5-1.6 1z" fill="#000" stroke="#000" stroke-width=".19"/>
<text font-size="5.6" x="48.9" y="286.5">1</text>
<text font-size="4.9" x="78" y="266.8">Normal</text>
<g font-size="4.7" fill="#808080">
<text x="55.4" y="17.1">143</text>
<text x="30.7" y="27.5" transform="rotate(-90 30.7 27.5)">9,52</text>
<text x="58.2" y="38.6">133</text>
<text x="54.9" y="46.8">114,58</text>
<text x="52.4" y="54.7">105</text>
<text x="45.2" y="62.5">71,50</text>
<text x="39.6" y="70.6">38</text>
<text x="33.5" y="77.8">20,33</text>
<text x="153.7" y="82.5" transform="rotate(-45 153.7 82.5)">10</text>
<text x="35" y="87.6">10</text>
<text x="160.4" y="85.1" transform="rotate(-45 160.4 85.1)">5,20</text>
<text x="25.5" y="140.1" transform="rotate(35 25.5 140.1)">4,20</text>
<text x="104.6" y="141" transform="rotate(-90 104.6 141)">318,65</text>
<text x="124" y="148.3" transform="rotate(-90 124 148.3)">325</text>
<text x="194.5" y="145.1" transform="rotate(-30 194.5 145.1)">4,20</text>
<text x="26.6" y="152.8" transform="rotate(30 26.6 152.8)">8</text>
<text x="195.7" y="154.4" transform="rotate(-30 195.7 154.4)">8</text>
<text x="96" y="177.7" transform="rotate(-90 96 177.7)">138</text>
<text x="89.3" y="183.9" transform="rotate(-90 89.3 183.9)">108</text>
<text x="17.7" y="193.5" transform="rotate(-90 17.7 193.5)">55</text>
<text x="24.2" y="198.7" transform="rotate(-90 24.2 198.7)">25</text>
<text x="31.2" y="203.5" transform="rotate(-90 31.2 203.5)">6,35</text>
<text x="197.1" y="207.1" transform="rotate(45 197.1 207.1)">10</text>
<text x="29.1" y="226.6" transform="rotate(-90 29.1 226.6)">9,52</text>
<text x="54.4" y="228.5">143</text>
</g>
<g font-size="4.7">
<text x="88.9" y="89">Frontal</text>
<text x="88.9" y="84.5">Vista</text>
<text x="118.9" y="85">Vista</text>
<text x="118.9" y="89.5">Posterior</text>
<text x="186.8" y="240.9">01</text>
<text x="31.3" y="266.6">Eixo Z</text>
<text x="77" y="285">Alumínio</text>
<text x="145.8" y="282.8">03 - 2</text>
</g>
<text font-size="3.8" x="195.9" y="280.4">A4</text>
<g font-size="3.5">
<text x="168.8" y="74.5">10 Furos de Ø10mm</text>
<text x="170.6" y="78.1">Para parafuso de</text>
<text x="172.9" y="81.6">cabeça plana</text>
<text x="93.3" y="209.6">8 Furos de Ø8mm</text>
<text x="93.1" y="213.1">Para parafuso de</text>
<text x="95.5" y="216.7">cabeça plana</text>
<text x="11.3" y="246">ɸ Significa zero peça</text>
<text x="11.5" y="242.5">Todas as dimençoes são em Milímetros</text>
<text x="126.2" y="250.2">Miguel Gutierrez - meduag@gmail.com</text>
</g>
<g font-size="2.8">
<text x="35.1" y="27.1">ɸ</text>
<text x="35.2" y="202.7">ɸ</text>
<text x="110.6" y="202.6">ɸ</text>
<text x="33.6" y="225.6">ɸ</text>
</g>
<g font-size="2.5">
<text x="10.8" y="287.8">± 0,01mm</text>
<text x="24.6" y="287.8">± 0,01mm</text>
</g>
<g font-size="1.9">
<text x="11.5" y="239.1">Observações</text>
<text x="110" y="245.6">NOME DO ESTUDANTE E EMAIL:</text>
<text x="130.5" y="240.8">NÃO MUDAR A ESCALA DO DESENHO</text>
<text x="171.1" y="241.1">REVISÃO</text>
<text x="12.1" y="257.1">NOME DO GRUPO - MODULO:</text>
<text x="66.5" y="257.1">ACABAM. SUPERFÍCIE:</text>
<text x="110" y="257.2">TÍTULO:</text>
<text x="13.3" y="281.2">LINEAR</text>
<text x="17.1" y="277.5">TOLERÂNCIAS:</text>
<text x="25.8" y="281.2">ANGULAR</text>
<text x="38.3" y="277.5">CANTIDADE DE PEÇAS:</text>
<text x="65.7" y="277.5">MATERIAL:</text>
<text x="110.2" y="278.6">N° Grupo - N° Peça</text>
<text x="110.2" y="290.6">ESCALA:1:5</text>
<text x="162.3" y="290.4">FOLHA 1 DE 1</text>
</g>
</svg>
